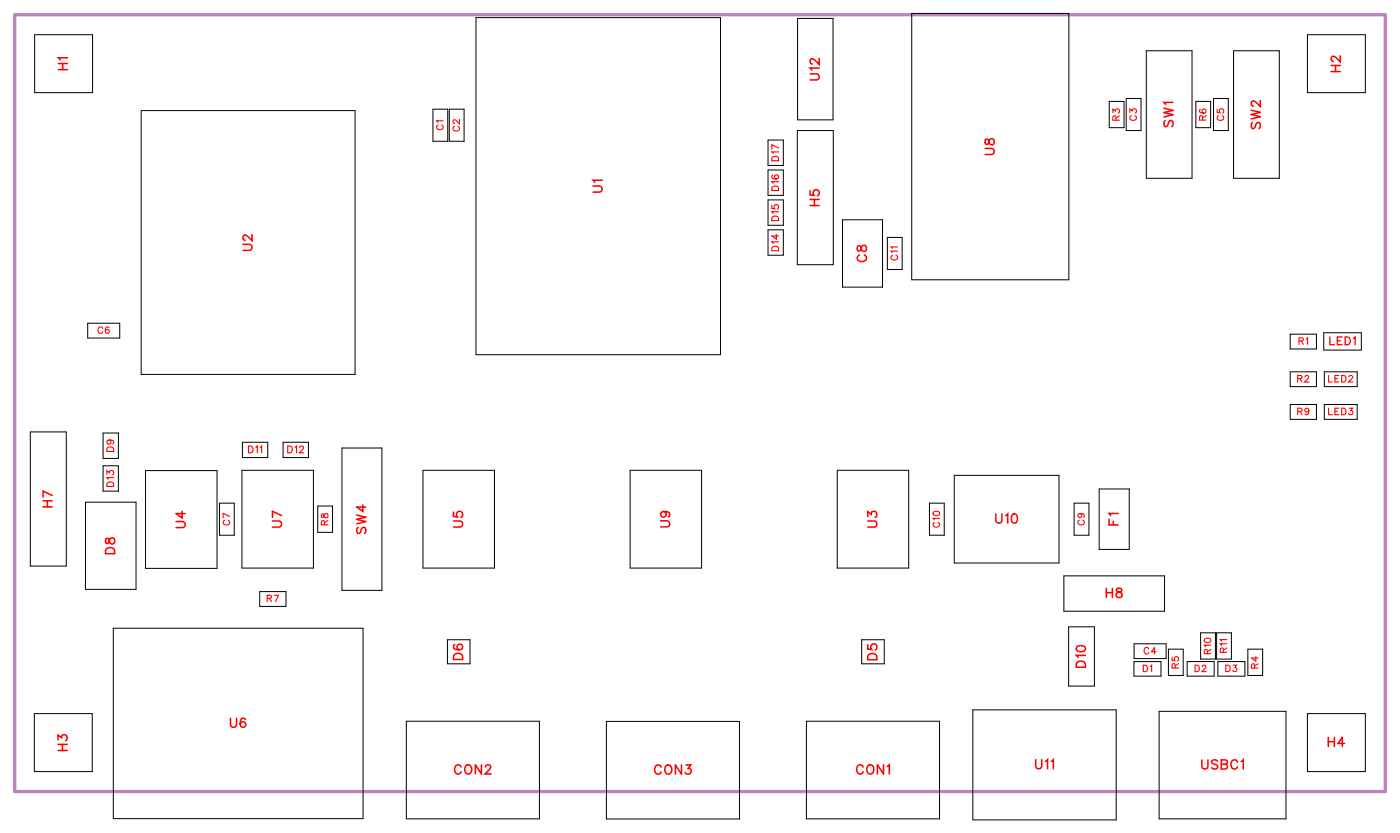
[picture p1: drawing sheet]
<svg xmlns="http://www.w3.org/2000/svg" width="109mm" height="65mm" viewBox="0 0 109 65" stroke-linecap="round" stroke-linejoin="round" font-family="sans-serif">
<path d="M1.1 1.1h106.5v60.3h-106.5z" fill="none" stroke="#bf80bf" stroke-width=".25"/>
<g fill="none" stroke="#000" stroke-width=".08">
<path d="M2.7 2.7h4.5v4.5h-4.5zM11 8.6h16.6v20.5h-16.6zM33.6 8.5h1.2v2.5h-1.2zM34.9 8.5h1.2v2.5h-1.2zM37 1.4h19v26.1h-19zM59.7 17.8h1.2v2h-1.2zM59.7 10.9h1.2v1.9h-1.2zM59.7 13.2h1.2v2h-1.2zM59.7 15.5h1.2v2h-1.2zM62 10.1h2.7v10.4h-2.7zM62 1.4h2.7v7.9h-2.7zM65.5 17.1h3.1v5.2h-3.1z"/>
<path d="M69 18.4h1.1v2.5h-1.1zM70.8 1h12.3v20.7h-12.3zM86.2 7.9h1.1v2h-1.1zM87.5 7.6h1.2v2.5h-1.2zM89.1 3.9h3.5v9.9h-3.5zM92.9 7.9h1.2v2h-1.2zM94.3 7.6h1.1v2.5h-1.1zM95.9 3.9h3.5v9.9h-3.5zM101.6 2.7h4.5v4.5h-4.5zM2.4 33.5h2.8v10.4h-2.8zM6.6 39h4v6.7h-4zM6.8 25.1h2.5v1.1h-2.5z"/>
<path d="M8 33.6h1.2v2h-1.2zM8 36.2h1.2v1.9h-1.2zM11.3 36.5h5.6v7.6h-5.6zM17.1 39.1h1.1v2.4h-1.1zM18.8 36.5h5.6v7.6h-5.6zM18.8 34.3h2v1.2h-2zM22 34.3h2v1.2h-2zM24.7 39.3h1.1v2h-1.1zM26.6 34.8h3.1v11h-3.1zM32.9 36.5h5.5v7.6h-5.5zM49 36.5h5.5v7.6h-5.5zM65.1 36.5h5.5v7.6h-5.5z"/>
<path d="M72.2 39.1h1.2v2.4h-1.2zM74.1 36.9h8.2v6.8h-8.2zM83.5 39.1h1.1v2.4h-1.1zM85.4 38h2.3v4.6h-2.3zM100.3 28.9h2v1.1h-2zM100.3 31.4h2v1.2h-2zM100.3 25.9h2v1.2h-2zM102.9 25.8h2.9v1.4h-2.9zM102.9 28.9h2.6v1.1h-2.6zM102.9 31.4h2.6v1.2h-2.6zM2.7 55.4h4.5v4.5h-4.5zM8.8 48.8h19.4v14.7h-19.4z"/>
<path d="M20.2 45.9h2v1.2h-2zM31.6 56h10.3v7.6h-10.3zM34.8 49.7h1.7v1.8h-1.7zM47.1 56h10.4v7.6h-10.4zM62.7 56h10.3v7.6h-10.3zM67 49.7h1.7v1.8h-1.7zM75.6 55.1h11.1v8.5h-11.1zM82.7 44.7h7.8v2.7h-7.8zM83 48.7h2v4.6h-2zM88.1 51.4h2.1v1.1h-2.1zM88.1 50h2.5v1.1h-2.5zM90.1 55.2h9.8v8.4h-9.8z"/>
<path d="M90.8 50.4h1.1v2h-1.1zM92.2 51.4h2.1v1.1h-2.1zM93.3 49.1h1.1v2.1h-1.1zM94.5 49.1h1.2v2.1h-1.2zM94.6 51.4h2.1v1.1h-2.1zM97 50.4h1.1v2h-1.1zM101.6 55.4h4.5v4.5h-4.5z"/>
</g>
<g fill="none" stroke="#f00" stroke-width=".08">
<path d="M34 9.7a.19 .19 0 0 0-.1 .2 .19 .19 0 0 0 .2 .2h.1a.19 .19 0 0 0 .2-.2 .19 .19 0 0 0-.1-.2M34.4 9.4h-.5l.1 .1M35.3 9.8a.19 .19 0 0 0-.1 .2 .19 .19 0 0 0 .2 .2h.1a.19 .19 0 0 0 .2-.2 .19 .19 0 0 0-.1-.2M35.7 9.3v.3l-.4-.3-.1 .1 .1 .2M69.4 19.8a.19 .19 0 0 0-.2 .2 .19 .19 0 0 0 .2 .2h.2a.19 .19 0 0 0 .1-.2 .19 .19 0 0 0-.1-.2M69.7 19.5h-.5l.1 .1M69.7 19.2h-.5l.1 .1M86.5 8.7v-.2l.2 .1a.17 .17 0 0 1 .2-.1 .17 .17 0 0 1 0 .3M86.7 9.3v-.3h-.1l-.1 .3h.5M87 9l-.3 .2M87.8 8.7v-.2l.2 .1a.17 .17 0 0 1 .3-.1 .17 .17 0 0 1-.1 .3M87.9 9a.19 .19 0 0 0-.1 .2 .19 .19 0 0 0 .2 .1h.1a.19 .19 0 0 0 .2-.1 .19 .19 0 0 0-.1-.2"/>
<path d="M93.3 8.5h-.1a.22 .22 0 0 0 .3 .3 .22 .22 0 0 0 .1-.3 .16 .16 0 0 0-.2 .1 .16 .16 0 0 0 .1 .2M93.4 9.3v-.3h-.1l-.1 .3h.5M93.7 9l-.3 .1M94.6 8.5v.2l.2 .1a.18 .18 0 0 1 0-.3 .18 .18 0 0 1 .3 0 .18 .18 0 0 1-.1 .3M94.7 9a.19 .19 0 0 0-.1 .2 .19 .19 0 0 0 .2 .1h.1a.19 .19 0 0 0 .2-.1 .19 .19 0 0 0-.1-.2M8 25.5a.19 .19 0 0 0-.2-.1 .19 .19 0 0 0-.2 .2v.1a.19 .19 0 0 0 .2 .2 .19 .19 0 0 0 .2-.1M8.5 25.4a.22 .22 0 0 0-.3 .2 .22 .22 0 0 0 .3 .2 .16 .16 0 0 0-.1-.2 .16 .16 0 0 0-.2 .1M25 39.9v.2l.1 .1 .2-.3a.17 .17 0 0 1 .2 .1 .17 .17 0 0 1-.2 .2l-.2-.3zM72.5 39.8a.25 .25 0 0 1 .3-.1 .25 .25 0 0 1 .2 .3 .25 .25 0 0 1-.3 .1 .25 .25 0 0 1-.2-.3zM83.9 39.9a.16 .16 0 0 1 .2 .2 .16 .16 0 0 1-.3 0 .16 .16 0 0 1 0-.2h.4v.3M100.8 29.4h.3l.1-.2-.4-.1v.6M100.8 31.9h.3l.1-.1-.4-.1v.5"/>
<path d="M100.9 26.5l.3-.1 .1-.1-.4-.1v.5M101 29.4l.2 .3M101 31.9l.2 .3M101.1 26.5l.2 .2M101.4 29.3l.2-.2 .1 .2-.3 .4h.3M101.5 26.3l.1-.1v.5M101.7 31.9a.16 .16 0 0 1-.2 .1 .16 .16 0 0 1-.1-.3 .16 .16 0 0 1 .3 .1l-.1 .4-.2-.1M103.2 29.1v.6h.3M103.2 31.7v.5h.3M103.7 29.4h.2M103.7 31.9h.2M104 29.1h-.3v.6h.3"/>
<path d="M104 31.7h-.3v.5h.3M104.3 29.1h.1a.27 .27 0 0 1 .2 .3 .27 .27 0 0 1-.2 .3h-.1zM104.3 31.7h.1a.27 .27 0 0 1 .2 .2 .27 .27 0 0 1-.2 .3h-.1zM104.8 29.3l.2-.2 .1 .2-.3 .4h.3M104.8 31.7h.3l-.1 .2a.17 .17 0 0 1 .1 .3 .17 .17 0 0 1-.3-.1M17.5 40.4a.19 .19 0 0 0-.2 .2 .19 .19 0 0 0 .2 .2h.2a.19 .19 0 0 0 .1-.2 .19 .19 0 0 0-.1-.2M17.8 40.1l-.5-.3v.4M20.8 46.4h.3v-.1l-.3-.1v.5M20.9 46.4l.2 .3M21.3 46.2h.3l-.2 .5M25.2 40.7v-.3h-.1l-.1 .3h.5M25.5 40.4l-.3 .2"/>
<path d="M72.6 40.6a.19 .19 0 0 0-.1 .2 .19 .19 0 0 0 .2 .1h.1a.19 .19 0 0 0 .2-.1 .19 .19 0 0 0-.1-.2M73 40.2h-.5l.1 .1M83.9 40.4a.19 .19 0 0 0-.2 .2 .19 .19 0 0 0 .2 .1h.2a.19 .19 0 0 0 .2-.1 .19 .19 0 0 0-.2-.2M88.8 51.6h.2a.27 .27 0 0 1 .2 .3 .27 .27 0 0 1-.2 .2h-.2zM89.3 50.4a.19 .19 0 0 0-.2-.1 .19 .19 0 0 0-.2 .2v.1a.19 .19 0 0 0 .2 .2 .19 .19 0 0 0 .2-.2M89.4 51.7l.1-.1v.5M89.8 50.6h-.3l.2-.3v.5M91.1 51v.3h.2a.18 .18 0 0 1 0-.3 .18 .18 0 0 1 .3 0 .18 .18 0 0 1-.1 .3M91.3 51.9v-.3l-.1-.1-.1 .4h.5M91.6 51.5l-.3 .2M92.9 51.6h.1a.27 .27 0 0 1 .2 .3 .27 .27 0 0 1-.2 .2h-.1zM93.4 51.8l.2-.2 .1 .2-.3 .3h.3"/>
<path d="M93.6 49.6a.25 .25 0 0 1 .3-.1 .25 .25 0 0 1 .2 .3 .25 .25 0 0 1-.4 .1 .25 .25 0 0 1-.1-.3zM93.8 50.7v-.2l-.1-.1-.1 .3h.5M94.1 50.1h-.5l.1 .1M94.1 50.4l-.3 .2M95.1 50.6l-.1-.3h-.1l-.1 .3h.5M95.3 51.6h.1a.27 .27 0 0 1 .2 .3 .27 .27 0 0 1-.2 .2h-.1zM95.3 50h-.5l.1 .1M95.3 49.6h-.5l.1 .2M95.3 50.3l-.2 .2M95.8 51.6h.3l-.2 .2a.18 .18 0 0 1 .2 .3 .17 .17 0 0 1-.3-.1M97.5 51.9v-.3l-.2-.1-.1 .4h.6M97.6 51v.3l-.4-.2h.6"/>
<path d="M97.8 51.5l-.3 .2"/>
</g>
<g fill="none" stroke="#f00" stroke-width=".12">
<path d="M4.5 5.4h.7M4.5 4.9h.7M4.9 4.9v.5M5.2 4.5h-.7l.2 .2M18.9 19h.5l.2 .2-.1 .2h-.6M19.6 18.2v.5l-.4-.4-.2-.1-.1 .2v.1l.1 .1M46.1 14.4h.5l.2 .2-.1 .3h-.6M46.8 14h-.7l.1 .2M62.9 14.8v.3l.4 .1a.25 .25 0 0 1-.1-.4 .25 .25 0 0 1 .4 0 .25 .25 0 0 1-.1 .4M62.9 5.7h.6l.2 .2-.1 .3h-.7M62.9 16h.8M62.9 15.5h.8"/>
<path d="M63.3 15.5v.5M63.7 5.3h-.8l.2 .2M63.7 4.5v.5l-.4-.3-.2-.1-.2 .1v.1l.2 .2M66.7 19.1v.3l.1 .1 .3-.5a.24 .24 0 0 1 .2 .3 .24 .24 0 0 1-.2 .2l-.1-.1-.1-.3zM66.8 19.8a.26 .26 0 0 0-.2 .3 .26 .26 0 0 0 .3 .2h.2a.26 .26 0 0 0 .2-.2 .26 .26 0 0 0-.1-.3M76.5 11.5h.6l.2 .2-.1 .3h-.7M76.6 10.8v.4h.1l.3-.4a.24 .24 0 0 1 .3 .2 .24 .24 0 0 1-.3 .2l-.1-.1-.1-.3zM90.4 8.4l.8 .2-.8 .1 .8 .2-.8 .2M90.5 9.4l-.1 .1 .1 .3h.2l.2-.4h.2l.1 .1-.1 .3M91.2 8h-.8l.2 .1M97.2 8.6l.7 .1-.7 .2 .7 .2-.7 .1M97.3 9.5l-.1 .2 .1 .3 .2-.1 .2-.4h.1l.1 .2-.1 .3"/>
<path d="M97.9 7.8v.5l-.3-.4-.2-.1-.2 .2v.1l.2 .1M103.4 5.6h.7M103.4 5.1h.7M103.8 5.1v.5M104.1 4.3v.5l-.3-.3-.2-.1-.2 .1v.1l.2 .2M3.3 39.3h.8M3.3 38.9h.8M3.7 38.9v.4M4.1 38.5l-.8-.4v.5M14.2 39.7v.5l-.5-.3h.7M27.7 40l.7 .1-.7 .2 .7 .2-.7 .2M28.2 39.2v.5l-.5-.3h.7"/>
<path d="M35.2 39.8v.3h.3a.25 .25 0 0 1 0-.4 .25 .25 0 0 1 .4 .1 .25 .25 0 0 1-.1 .4M51.6 39.7a.22 .22 0 0 1 .2 .3 .22 .22 0 0 1-.4 .1 .22 .22 0 0 1 0-.4h.2a.34 .34 0 0 1 .4 .3l-.1 .1M77.4 39.9v.5l.2 .2 .2-.1 .1-.6M78.7 39.9h.1a.37 .37 0 0 1 .3 .3 .37 .37 0 0 1-.3 .4 .45 .45 0 0 1-.1-.7zM86.9 39.9h-.7l.1 .1M4.5 57.4v-.3l.3 .2a.24 .24 0 0 1 .4-.2 .24 .24 0 0 1-.1 .4M4.5 58.3h.7M4.5 57.8h.7M4.8 57.8v.5M8.2 41.8v.4h.2l.3-.4a.24 .24 0 0 1 .2 .2 .24 .24 0 0 1-.2 .2l-.2-.1-.1-.3zM8.3 42.6l.2-.1 .3 .1 .1 .4h-.7zM13.7 40.5h.5l.2 .2-.1 .2-.6 .1"/>
<path d="M17.9 55.8v.5l.2 .2 .2-.1 .1-.6M19.1 55.9l-.1-.1a.35 .35 0 0 0-.4 .2 .35 .35 0 0 0 .3 .5 .22 .22 0 0 0 .2-.2 .22 .22 0 0 0-.2-.3 .22 .22 0 0 0-.2 .2M21.2 40.4h.5l.2 .2-.1 .3h-.6M21.9 40l-.7-.3v.5M27.8 40.9l-.1 .2 .1 .3 .2-.1 .2-.3 .1-.1 .1 .2-.1 .3M35.2 40.4h.5l.2 .2-.1 .3h-.6M35.3 50.8l.2-.1 .3 .1 .1 .4h-.7zM35.3 50v.1a.35 .35 0 0 0 .2 .4 .35 .35 0 0 0 .4-.3 .22 .22 0 0 0-.2-.2 .22 .22 0 0 0-.2 .2 .22 .22 0 0 0 .2 .2M35.8 59.5a.26 .26 0 0 0-.3-.1 .26 .26 0 0 0-.2 .2v.2a.26 .26 0 0 0 .2 .3 .26 .26 0 0 0 .3-.2M36.2 59.4a.33 .33 0 0 1 .5 .3 .33 .33 0 0 1-.5 .3l-.1-.2zM37.4 59.4v.7l-.5-.7v.7M37.7 59.5l.2-.1h.1l.1 .1-.1 .2-.3 .4h.5"/>
<path d="M51.3 40.4h.5l.2 .2-.1 .3h-.6M51.4 59.5a.26 .26 0 0 0-.3-.1 .26 .26 0 0 0-.2 .3v.1a.26 .26 0 0 0 .2 .3 .26 .26 0 0 0 .3-.2M51.8 59.4a.33 .33 0 0 1 .4 .3 .33 .33 0 0 1-.4 .4l-.1-.3zM53 59.4v.7l-.5-.7v.7M53.3 59.4h.4l-.2 .3a.24 .24 0 0 1 .1 .3 .24 .24 0 0 1-.4 0M67.1 59.5a.26 .26 0 0 0-.3-.1 .26 .26 0 0 0-.2 .2v.2a.26 .26 0 0 0 .2 .3 .26 .26 0 0 0 .3-.2M67.4 59.5l.1-.1a.33 .33 0 0 1 .4 .3 .33 .33 0 0 1-.4 .3l-.1-.2zM67.4 50v.4h.3a.25 .25 0 0 1 0-.4 .25 .25 0 0 1 .4 .1 .25 .25 0 0 1-.1 .4M67.4 40.4h.5l.2 .2-.1 .3h-.6M67.4 40.1v-.4l.3 .2a.24 .24 0 0 1 .4-.2 .25 .25 0 0 1-.1 .5M67.5 50.8l.2-.1 .3 .1 .1 .4h-.7zM68.7 59.4v.7l-.5-.7v.7"/>
<path d="M68.9 59.5l.2-.1v.7M78.1 40l.2-.1v.7M80.5 59v.5l.2 .2 .2-.1 .1-.6M81.2 59.1l.2-.1v.7M81.7 59.1l.1-.1v.7M83.7 50.2l.2-.1a.3 .3 0 0 1 .4 .3 .38 .38 0 0 1-.3 .2 .38 .38 0 0 1-.4-.3zM83.7 51.4l.2-.1 .3 .1 .1 .4h-.7zM84.3 50.9h-.7l.2 .1M86 45.7v.7M86 46h.4M86.2 40.3v.4h.7M86.4 45.7v.7"/>
<path d="M86.5 40.5v.2M86.8 45.7v.2l.3 .1 .1 .1a.24 .24 0 0 1-.2 .3 .24 .24 0 0 1-.3-.3l.5-.3-.1-.1zM93.4 59v.5l.2 .2 .2-.1 .1-.6M94.6 59.1l-.2-.1-.3 .1 .1 .2 .4 .1v.2l-.2 .1-.3-.1M94.9 59.3l.4 .1 .1 .2-.2 .1h-.3v-.7l.4 .1v.2h-.1M96.2 59.2a.26 .26 0 0 0-.3-.2 .26 .26 0 0 0-.2 .3v.1a.26 .26 0 0 0 .2 .3 .26 .26 0 0 0 .3-.2M96.4 59.1l.2-.1v.7M103.2 57.2v.7M103.2 57.6h.5M103.7 57.2v.7M104.5 57.7h-.5l.3-.5v.7"/>
</g>
<g fill="none" stroke="#f00" stroke-width=".09">
<path d="M60 15.9v.3h.2a.19 .19 0 0 1 0-.3 .19 .19 0 0 1 .3 .1 .19 .19 0 0 1-.1 .2M60 19.2h.4l.1 .3h-.5zM60 16.8h.4l.1 .3h-.5zM60 14.5h.4l.1 .3h-.5zM60 13.6a.23 .23 0 0 0 .2 .3 .23 .23 0 0 0 .2-.3 .16 .16 0 0 0-.2 .1 .16 .16 0 0 0 .1 .2M60 12.2h.4l.1 .3h-.5zM60.3 18.2v.4l-.3-.3h.5M60.5 18.8h-.5l.1 .1M60.5 16.4h-.5l.1 .2M60.5 14.1h-.5l.1 .1M60.5 11.8h-.5l.1 .1M60.5 11.5l-.5-.3v.4"/>
<path d="M8.3 36.8v-.3l.2 .2a.18 .18 0 0 1 .3-.1 .18 .18 0 0 1-.1 .3M8.4 34.7h.4v.3h-.5zM8.4 37.5h.4v.3h-.5zM8.5 34.2a.16 .16 0 0 1 .1 .2 .16 .16 0 0 1-.2 0 .16 .16 0 0 1 0-.2h.4v.3M8.8 37.1h-.5l.1 .1M19.3 34.6h.2a.28 .28 0 0 1 .2 .3 .28 .28 0 0 1-.2 .2h-.2zM19.9 34.7l.1-.1v.5M20.2 34.7l.1-.1v.5M22.4 34.6h.1a.28 .28 0 0 1 .2 .3 .28 .28 0 0 1-.2 .2h-.1zM22.9 34.7l.1-.1v.5M23.3 34.7l.1-.1 .2 .1-.3 .4h.3"/>
</g>
<path d="M103.3 26.2v.6h.4M103.9 26.4h.2M104.3 26.2h-.4v.6h.4M104.5 26.2h.2a.32 .32 0 0 1 .2 .3 .32 .32 0 0 1-.2 .3h-.2zM105.2 26.3l.1-.1v.6" fill="none" stroke="#f00" stroke-width=".1"/>
<g font-size="1.2" fill="#fff">
<text x="5.5" y="5.5" transform="rotate(-90 5.5 5.5)">H1</text>
<text x="104.4" y="5.6" transform="rotate(-90 104.4 5.6)">H2</text>
<text x="64" y="6.3" transform="rotate(-90 64 6.3)">U12</text>
<text x="91.4" y="9.9" transform="rotate(-90 91.4 9.9)">SW1</text>
<text x="98.2" y="10" transform="rotate(-90 98.2 10)">SW2</text>
<text x="47.1" y="15" transform="rotate(-90 47.1 15)">U1</text>
<text x="64" y="16" transform="rotate(-90 64 16)">H5</text>
<text x="77.6" y="12.1" transform="rotate(-90 77.6 12.1)">U8</text>
<text x="19.9" y="19.5" transform="rotate(-90 19.9 19.5)">U2</text>
<text x="67.6" y="20.4" transform="rotate(-90 67.6 20.4)">C8</text>
<text x="4.4" y="39.4" transform="rotate(-90 4.4 39.4)">H7</text>
<text x="14.7" y="41" transform="rotate(-90 14.7 41)">U4</text>
<text x="22.2" y="41" transform="rotate(-90 22.2 41)">U7</text>
<text x="28.7" y="41.5" transform="rotate(-90 28.7 41.5)">SW4</text>
<text x="36.2" y="41" transform="rotate(-90 36.2 41)">U5</text>
<text x="52.3" y="41" transform="rotate(-90 52.3 41)">U9</text>
<text x="68.4" y="41" transform="rotate(-90 68.4 41)">U3</text>
<text x="77.3" y="40.9">U10</text>
<text x="87.2" y="40.8" transform="rotate(-90 87.2 40.8)">F1</text>
<text x="9.2" y="43" transform="rotate(-90 9.2 43)">D8</text>
<text x="85.9" y="46.7">H8</text>
<text x="36.2" y="51.3" transform="rotate(-90 36.2 51.3)">D6</text>
<text x="68.4" y="51.3" transform="rotate(-90 68.4 51.3)">D5</text>
<text x="84.6" y="51.9" transform="rotate(-90 84.6 51.9)">D10</text>
<text x="5.5" y="58.3" transform="rotate(-90 5.5 58.3)">H3</text>
<text x="17.9" y="56.8">U6</text>
<text x="80.4" y="60">U11</text>
<text x="93.3" y="60">USBC1</text>
<text x="103.2" y="58.2">H4</text>
<text x="35.3" y="60.4">CON2</text>
<text x="50.8" y="60.4">CON3</text>
<text x="66.5" y="60.4">CON1</text>
</g>
<text font-size="1" fill="#fff" x="103.3" y="27">LED1</text>
<g font-size=".9" fill="#fff">
<text x="34.6" y="10.1" transform="rotate(-90 34.6 10.1)">C1</text>
<text x="35.9" y="10.2" transform="rotate(-90 35.9 10.2)">C2</text>
<text x="87.2" y="9.4" transform="rotate(-90 87.2 9.4)">R3</text>
<text x="88.5" y="9.4" transform="rotate(-90 88.5 9.4)">C3</text>
<text x="93.9" y="9.4" transform="rotate(-90 93.9 9.4)">R6</text>
<text x="95.3" y="9.4" transform="rotate(-90 95.3 9.4)">C5</text>
<text x="60.7" y="17.2" transform="rotate(-90 60.7 17.2)">D15</text>
<text x="60.7" y="14.8" transform="rotate(-90 60.7 14.8)">D16</text>
<text x="60.7" y="12.5" transform="rotate(-90 60.7 12.5)">D17</text>
<text x="60.7" y="19.5" transform="rotate(-90 60.7 19.5)">D14</text>
<text x="70" y="20.2" transform="rotate(-90 70 20.2)">C11</text>
<text x="7.6" y="26.1">C6</text>
<text x="100.8" y="29.9">R2</text>
<text x="100.9" y="26.9">R1</text>
<text x="103.2" y="29.9">LED2</text>
<text x="9.1" y="35.1" transform="rotate(-90 9.1 35.1)">D9</text>
<text x="19.3" y="35.4">D11</text>
<text x="22.3" y="35.4">D12</text>
<text x="100.8" y="32.4">R9</text>
<text x="103.2" y="32.4">LED3</text>
<text x="9.1" y="37.8" transform="rotate(-90 9.1 37.8)">D13</text>
<text x="18.1" y="40.8" transform="rotate(-90 18.1 40.8)">C7</text>
<text x="25.7" y="40.8" transform="rotate(-90 25.7 40.8)">R8</text>
<text x="73.2" y="41" transform="rotate(-90 73.2 41)">C10</text>
<text x="84.5" y="40.8" transform="rotate(-90 84.5 40.8)">C9</text>
<text x="20.7" y="46.9">R7</text>
<text x="88.9" y="51">C4</text>
<text x="91.8" y="51.9" transform="rotate(-90 91.8 51.9)">R5</text>
<text x="94.3" y="50.8" transform="rotate(-90 94.3 50.8)">R10</text>
<text x="95.5" y="50.7" transform="rotate(-90 95.5 50.7)">R11</text>
<text x="98" y="51.9" transform="rotate(-90 98 51.9)">R4</text>
</g>
<g font-size=".8" fill="#fff">
<text x="88.8" y="52.3">D1</text>
<text x="92.8" y="52.3">D2</text>
<text x="95.2" y="52.3">D3</text>
</g>
</svg>
